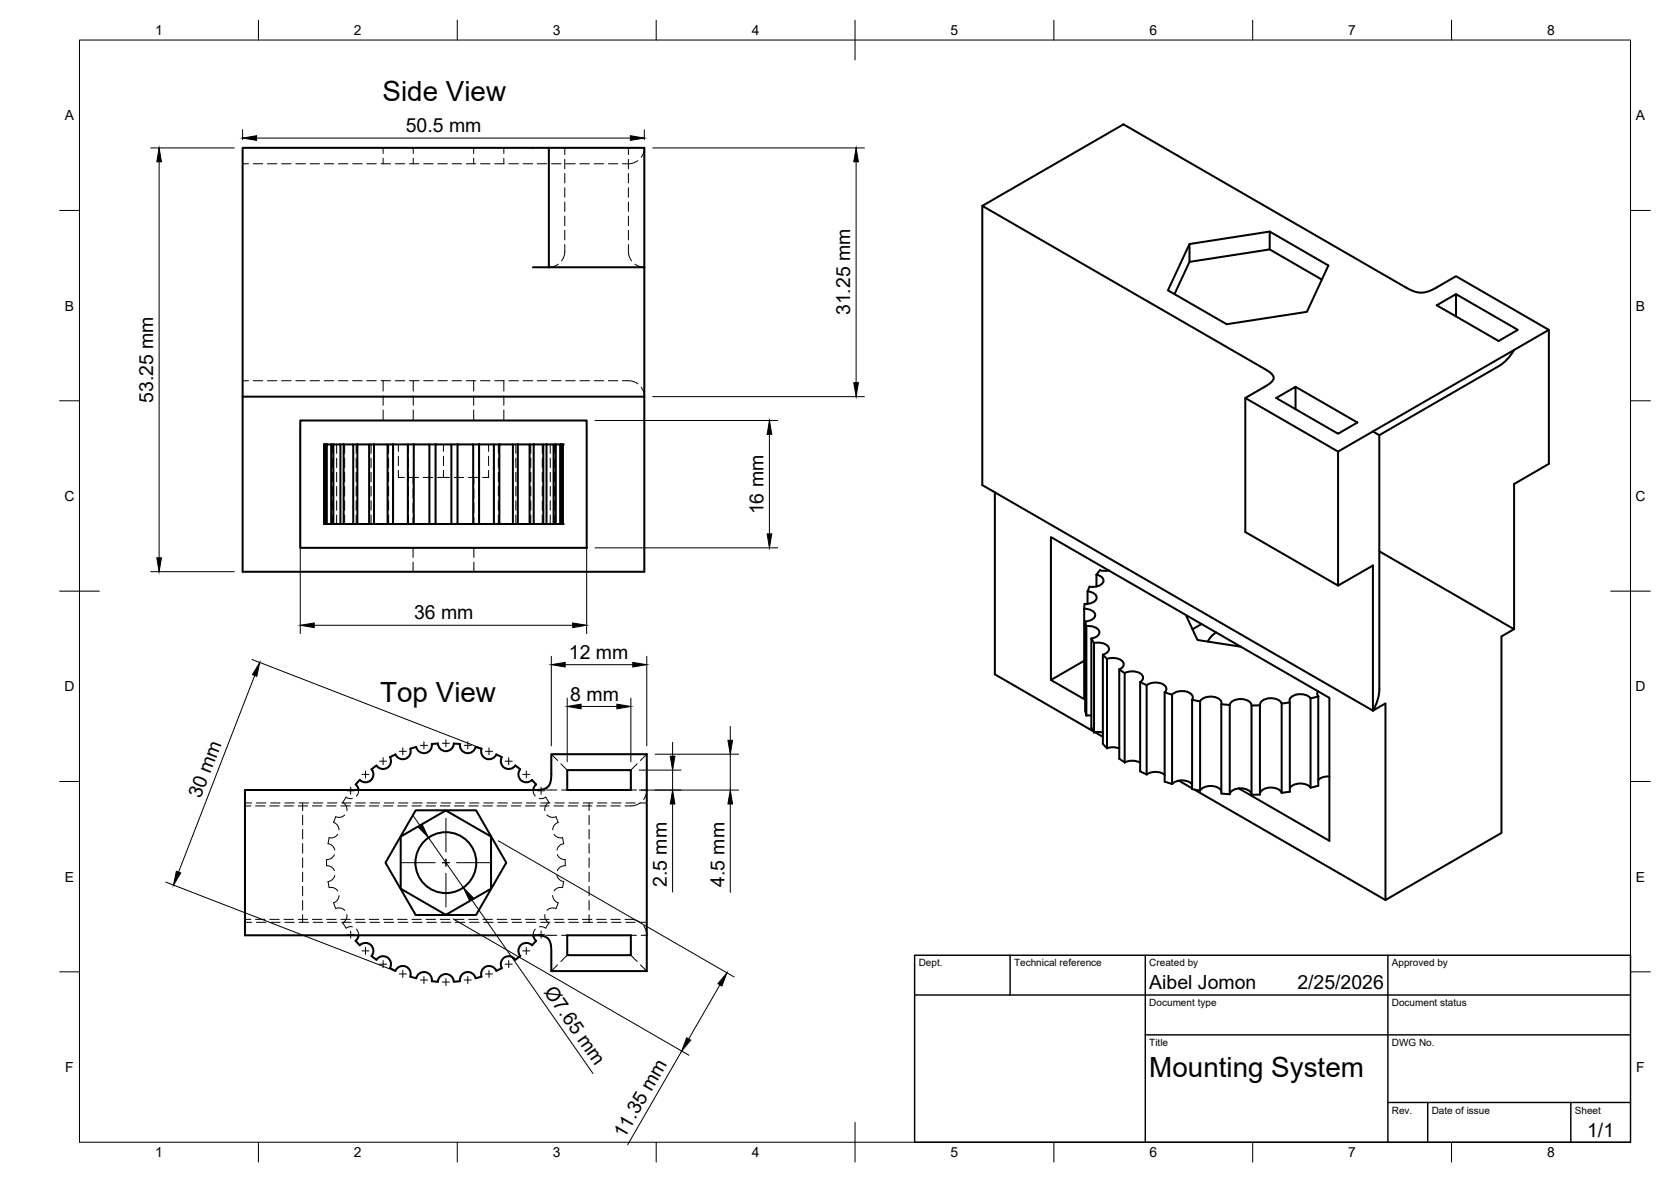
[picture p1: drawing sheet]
<svg xmlns="http://www.w3.org/2000/svg" width="420mm" height="297mm" viewBox="0 0 420 297" stroke-linecap="round" stroke-linejoin="round" font-family="sans-serif">
<!-- layer: Visible -->
<g fill="none" stroke="#000" stroke-width=".51">
<path d="M138 37.2h24v62.5M247 51.7l71 41 1.9 1.4 .4 1-.7 1-6.5 3.9v33.7l23.3 13.5M319.3 58.2l-20.2 3.1v4.5l-3.8 8.1M134 67.2h4M138 67.2v-30h-77v106.5h101v-44h-101M138 67.2h24M299.1 61.3l-5.4 11.7 14.7 8.5 20.2-3.1 5.4-11.7-14.7-8.5v4.5l-20.2 3.1M319.3 62.7l13.1 7.6M366.1 73.9l15.6 9-4.9 2.8-15.5-9 4.8-2.8v5.6M325.8 97.2l15.5 9-4.9 2.8-15.5-9 4.9-2.8v5.6M380.7 87.9a11.2 11.2 0 0 1-3.9 4.1M389.4 82.9l-53 30.6v33.7l8.8-5.1v36.5a11.2 11.2 0 0 0 1.6-5.4v-63.8l30-17.4"/>
<path d="M75.5 105.7h72v32h-72zM81.5 111.7h.4v20h-.4zM81.5 111.7v20M81.9 111.7h.3M82.2 111.7h1.1v20h-1.1zM83.3 111.7h.5M83.8 111.7h1.8v20h-1.8zM85.6 111.7h.8M86.4 111.7h2.4v20h-2.4zM88.8 111.7h1.1M89.9 111.7h2.9v20h-2.9zM92.8 111.7h1.2"/>
<path d="M94 111.7h3.5v20h-3.5zM97.5 111.7h1.3M98.8 111.7h3.8v20h-3.8zM102.6 111.7h1.4M104 111.7h4v20h-4zM108 111.7h1.5M109.5 111.7h4v20h-4zM113.5 111.7h1.5M115 111.7h4v20h-4zM119 111.7h1.5M120.5 111.7h3.7v20h-3.7zM124.2 111.7h1.4"/>
<path d="M125.6 111.7h3.4v20h-3.4zM129 111.7h1.2M130.2 111.7h3v20h-3zM133.2 111.7h1M134.2 111.7h2.4v20h-2.4zM136.6 111.7h.8M137.4 111.7h1.8v20h-1.8zM139.2 111.7h.5M139.7 111.7h1.1v20h-1.1zM140.8 111.7h.3M141.1 111.7h.4v20h-.4zM141.5 111.7v20"/>
<path d="M313.1 100l23.3 13.5M345.2 108.4l1.6 1M81.9 131.7h.3M83.3 131.7h.5M85.6 131.7h.8M88.8 131.7h1.1M92.8 131.7h1.2M97.5 131.7h1.3M102.6 131.7h1.4M108 131.7h1.5M113.5 131.7h1.5M119 131.7h1.5"/>
<path d="M124.2 131.7h1.4M129 131.7h1.2M133.2 131.7h1M136.6 131.7h.8M139.2 131.7h.5M140.8 131.7h.3M250.1 123.7v45.8l24.8 14.3M346.8 138.5l33.9 19.6-3.2 1.8v49.4l-29.1 16.9v-49.4l-3.2 1.8-98.2-56.7v-70.2l35.5-20.5 71.9 41.5 2.4 .8 2-.2 1.9-.8 5.4-3.1 23.3 13.5v33.7l-8.7 5v36.5M272.6 153a2.52 2.52 0 0 1 2.8 1.5 2.23 2.23 0 0 1-2.5 1.7M272.6 153v22.4h.3M272.9 156.2v22.4l.3 1.2M272.9 156.2l.3 1.2"/>
<path d="M273.2 157.4v22.4M273.2 157.3a3.1 3.1 0 0 1 3.2 1.2 1.75 1.75 0 0 1-2 2v22.4M273.5 148.6v3.2M273.5 148.6a1.97 1.97 0 0 1 2.2 1.8 2.82 2.82 0 0 1-3 1.4l-.1 1.2M275.7 144.4v3M278.8 143.4l-1.3 .1-.9-.2-.9 1.1a1.55 1.55 0 0 1 1.6 2 3.4 3.4 0 0 1-3.4 1l-.4 1.2M298.2 154.5l2.9 6.3 10.9 1.7M302.1 156.8l-2.3 1.3M305.8 158.9l-1.3 1.1-.8 1.2M272.6 166.1l-8.4 4.8M272.9 175.8l-8.7-4.9v-35.9l70.1 40.4v35.9l-22.8-13.2M273.2 179.8h1.2"/>
<path d="M274.4 160.5l.7 1.1M275.1 161.6v22.5M275.1 161.6a3.2 3.2 0 0 1 3.7 1.2 1.54 1.54 0 0 1-1.5 1.7v22.5M277.3 164.5l1 1.1M278.3 165.6a3.7 3.7 0 0 1 4.1 .8 1.26 1.26 0 0 1-1 1.8M278.3 165.6v22.5M281.4 168.2l.1 22.5 1.3 .9M281.5 168.2l1.3 1M282.8 169.1v22.5M282.8 169.1a3.8 3.8 0 0 1 4.5 .8 1.18 1.18 0 0 1-.6 1.5M286.7 171.4v22.4l1.6 .8M286.7 171.4l1.6 .8"/>
<path d="M288.3 172.2v22.4M288.3 172.2a3.6 3.6 0 0 1 4.9 .6v.8l-.3 .4M292.8 174l1.9 .6v22.4l-1.8-.6zM294.7 174.6a3.8 3.8 0 0 1 5 .1l.2 .7-.2 .5M299.7 175.9l2.1 .4v22.4l-2.1-.4zM301.8 176.2a3.6 3.6 0 0 1 5.2 0l.1 .8M307.1 177v22.4l2.1 .2M307.1 177l2.1 .1M309.2 177.2v22.4M309.2 177.1a3.2 3.2 0 0 1 4.2-1.2 1.63 1.63 0 0 1 1.3 1.4l2.1-.1v22.5M314.7 177.3v22.4M316.8 177.2a2.06 2.06 0 0 1 2.4-1.7 2.91 2.91 0 0 1 3.1 1.3v22.4a3.4 3.4 0 0 0-4.6-.9l-.7 .7-.2 .3"/>
<path d="M322.3 176.8l2-.3v22.5l-2 .2M329.5 175.5v22.5M329.5 175.5l2-.5v22.5l-2 .4M329.5 175.5a3.6 3.6 0 0 0-5.2 .2v.8M331.4 173.7a1.02 1.02 0 0 0 .1 1.3M61.6 198.5h74.1l1.8-.6 .5-.4 .4-.9 .2-1.7v-5.4h24v54.5h-24v-5.7l-.3-1.7-.4-.6-.7-.5-1.7-.4-73.9-.1zM94.6 192.4l-1.2 .9a2 2 0 0 1-.2 2.8 2 2 0 0 1-2.7-.1l-1.1 1.1 .5 .6 .3 .8M108.6 187l1.5-.2a2 2 0 0 0 2 2 2 2 0 0 0 2-2l1.5 .2M108.6 187a2.01 2.01 0 0 1-1.6 2.2 2.01 2.01 0 0 1-2.4-1.5l-1.4 .4a2 2 0 0 1-1.2 2.6 2 2 0 0 1-2.6-1.1l-1.4 .7a1.99 1.99 0 0 1-.6 2.7 1.99 1.99 0 0 1-2.7-.6M115.7 187a2 2 0 0 0 1.6 2.2 2 2 0 0 0 2.3-1.5l1.5 .4a2.01 2.01 0 0 0 1.1 2.6 2.01 2.01 0 0 0 2.6-1.1l1.4 .7a2 2 0 0 0 .7 2.7 2 2 0 0 0 2.7-.6M129.6 192.4l1.2 .9a2 2 0 0 0 .2 2.8 2 2 0 0 0 2.8-.1l1 1.1M134.8 197.1l-.5 .6-.2 .8"/>
<path d="M142.6 193.5h16v5h-16zM274.4 182.9l.7 1.2M275.1 184.1l.9-.2 1.3 .2M275.4 184l1.9 1.2M277.3 187l1 1 1.6-.2 1.5 .3M282.8 191.6l1.7-.4 1.2 .1 1 .4M288.3 194.6a4 4 0 0 1 4.6 .1M294.7 197a3.8 3.8 0 0 1 5 .1M296.4 196.2l3.3 1.9M300.3 198.4l48.1 27.8M301.8 198.7a3.5 3.5 0 0 1 5.3 .1M309.2 199.6a3.2 3.2 0 0 1 4.2-1.3 1.69 1.69 0 0 1 1.3 1.4"/>
<path d="M316.8 199.7h-2.1M329.5 197.9a3.6 3.6 0 0 0-5.2 .1M334.3 195.1l-1.6 .2-1.2 .7M100.8 210.2l11.3-6.5 11.4 6.5v13.1l-11.4 6.6-11.3-6.6zM104.5 203.6h15.2l7.6 13.2-7.6 13.1h-15.2l-7.6-13.1zM90.2 235l-.3 .8-.5 .6 1.1 1.2a2 2 0 0 1 2.7-.1 2 2 0 0 1 .2 2.8l1.3 .9a2 2 0 0 1 2.7-.6 2 2 0 0 1 .6 2.7l1.4 .7a2 2 0 0 1 2.6-1.1 2 2 0 0 1 1.2 2.5l1.5 .4a2 2 0 0 1 2.3-1.5 2 2 0 0 1 1.6 2.3l1.5 .1a2 2 0 0 1 2-1.9 2 2 0 0 1 2 1.9l1.6-.1a1.99 1.99 0 0 1 1.6-2.3 1.99 1.99 0 0 1 2.3 1.5l1.5-.4a1.99 1.99 0 0 1 1.1-2.5 1.99 1.99 0 0 1 2.6 1.1l1.4-.7a1.99 1.99 0 0 1 .7-2.7 1.99 1.99 0 0 1 2.7 .6l1.2-1a2 2 0 0 1 .2-2.7 2 2 0 0 1 2.8 .1l1-1.2M134.1 235l.2 .8 .5 .6M142.6 235h16v5h-16z"/>
<circle cx="112.1" cy="216.8" r="7.7"/>
</g>
<g fill="#000">
<circle cx="81.5" cy="111.7" r=".25"/>
<circle cx="141.5" cy="111.7" r=".25"/>
<circle cx="81.5" cy="131.7" r=".25"/>
<circle cx="141.5" cy="131.7" r=".25"/>
</g>
<!-- layer: Hidden -->
<g fill="none" stroke="#000" stroke-width=".25">
<path d="M96.3 37.2v1.4M96.3 39.8v1.4M103.9 37.2v1.4M103.9 39.8v1.4M119.1 37.2v1.4M119.1 39.8v1.4M126.7 37.2v1.4M126.7 39.8v1.4M142 37.2v1.6M158 37.2v1.6M162 37.2l-.2 1.4-.6 .9M61 41.2h1.5"/>
<path d="M63.7 41.2h2.3M67.2 41.2h2.4M70.8 41.2h2.4M74.4 41.2h2.4M78 41.2h2.3M81.5 41.2h2.4M85.1 41.2h2.4M88.7 41.2h2.4M92.2 41.2h2.4M95.8 41.2h2.4M99.4 41.2h2.4M103 41.2h2.3"/>
<path d="M106.5 41.2h2.4M110.1 41.2h2.4M113.7 41.2h2.4M117.2 41.2h2.4M120.8 41.2h2.4M124.4 41.2h2.4M128 41.2h2.3M131.5 41.2h2.4M135.1 41.2h2.4M138.7 41.2h2.4M142 40v2.4M142 43.6v2.4"/>
<path d="M142 47.2v2.4M142 50.8v2.3M142 54.3v2.4M142 57.9v2.4M142.2 41.2h2.4M145.8 41.2h2.4M149.4 41.2h2.4M153 41.2h2.3M158 40v2.4M158 43.6v2.4M158 47.2v2.4M158 50.8v2.3"/>
<path d="M158 54.3v2.4M158 57.9v2.4M160.4 40.4l-1.4 .6-2.5 .2M140.4 66.4l-1 .5-1.4 .3M142 61.5l-.1 2.6-.7 1.4M158 61.5l.1 2.6 .7 1.4M159.6 66.4l1 .5 1.4 .3M61 95.7h1.5M63.7 95.7h2.3M67.2 95.7h2.4M70.8 95.7h2.4M74.4 95.7h2.4"/>
<path d="M78 95.7h2.3M81.5 95.7h2.4M85.1 95.7h2.4M88.7 95.7h2.4M92.2 95.7h2.4M95.8 95.7h2.4M96.3 95.7v2.6M96.3 99.5v2.4M99.4 95.7h2.4M103 95.7h2.3M103.9 95.7v2.6M103.9 99.5v2.4"/>
<path d="M106.5 95.7h2.4M110.1 95.7h2.4M113.7 95.7h2.4M117.2 95.7h2.4M119.1 95.7v2.6M119.1 99.5v2.4M120.8 95.7h2.4M124.4 95.7h2.4M126.7 95.7v2.6M126.7 99.5v2.4M128 95.7h2.3M131.5 95.7h2.4"/>
<path d="M135.1 95.7h2.4M138.7 95.7h2.4M142.2 95.7h2.4M145.8 95.7h2.4M149.4 95.7h2.4M153 95.7h2.3M156.5 95.7l2.5 .1 1.4 .7M161.2 97.3l.6 1 .2 1.4M83.6 111.7v2.2M83.6 115.1v2.4M83.6 118.7v2.4M84.6 111.7v2.2"/>
<path d="M84.6 115.1v2.4M84.6 118.7v2.4M86.7 111.7v2.2M86.7 115.1v2.4M86.7 118.7v2.4M89.6 111.7v2.2M89.6 115.1v2.4M89.6 118.7v2.4M93.3 111.7v2.2M93.3 115.1v2.4M93.3 118.7v2.4M96.3 103v2.7"/>
<path d="M97.7 111.7v2.2M97.7 115.1v2.4M97.7 118.7v2.4M100.2 111.7v1.7M100.2 114.6v2.4M100.2 118.2v1.8h1.5M102.7 111.7v2.2M102.7 115.1v2.4M102.7 118.7v2.4M102.8 120h2.4M103.9 120v1.7M103.9 103v2.7"/>
<path d="M106.4 120h2.4M108 111.7v2.2M108 115.1v2.4M108 118.7v2.4M111.5 118.2v1.8h-1.5M111.5 111.7v1.7M111.5 114.6v2.4M111.5 120h1.5M114.2 120h2.4M115 111.7v2.2M115 115.1v2.4M115 118.7v2.4"/>
<path d="M117.8 120h2.4M119.1 103v2.7M119.1 120v1.7M120.4 111.7v2.2M120.4 115.1v2.4M120.4 118.7v2.4M122.9 118.2v1.8h-1.6M122.9 111.7v1.7M122.9 114.6v2.4M125.3 111.7v2.2M125.3 115.1v2.4M125.3 118.7v2.4"/>
<path d="M126.7 103v2.7M129.7 111.7v2.2M129.7 115.1v2.4M129.7 118.7v2.4M133.5 111.7v2.2M133.5 115.1v2.4M133.5 118.7v2.4M136.4 111.7v2.2M136.4 115.1v2.4M136.4 118.7v2.4M138.4 111.7v2.2M138.4 115.1v2.4"/>
<path d="M138.4 118.7v2.4M139.4 111.7v2.2M139.4 115.1v2.4M139.4 118.7v2.4M83.6 122.3v2.4M83.6 125.8v2.4M83.6 129.4v2.3M84.6 122.3v2.4M84.6 125.8v2.4M84.6 129.4v2.3M86.7 122.3v2.4M86.7 125.8v2.4"/>
<path d="M86.7 129.4v2.3M89.6 122.3v2.4M89.6 125.8v2.4M89.6 129.4v2.3M93.3 122.3v2.4M93.3 125.8v2.4M93.3 129.4v2.3M97.7 122.3v2.4M97.7 125.8v2.4M97.7 129.4v2.3M102.7 122.3v2.4M102.7 125.8v2.4"/>
<path d="M102.7 129.4v2.3M103.9 122.9v2.3M103.9 126.4v2.4M103.9 130v1.7M103.9 137.7v2.4M108 122.3v2.4M108 125.8v2.4M108 129.4v2.3M115 122.3v2.4M115 125.8v2.4M115 129.4v2.3M119.1 122.9v2.3"/>
<path d="M119.1 126.4v2.4M119.1 130v1.7M119.1 137.7v2.4M120.4 122.3v2.4M120.4 125.8v2.4M120.4 129.4v2.3M125.3 122.3v2.4M125.3 125.8v2.4M125.3 129.4v2.3M129.7 122.3v2.4M129.7 125.8v2.4M129.7 129.4v2.3"/>
<path d="M133.5 122.3v2.4M133.5 125.8v2.4M133.5 129.4v2.3M136.4 122.3v2.4M136.4 125.8v2.4M136.4 129.4v2.3M138.4 122.3v2.4M138.4 125.8v2.4M138.4 129.4v2.3M139.4 122.3v2.4M139.4 125.8v2.4M139.4 129.4v2.3"/>
<path d="M103.9 141.3v2.4M119.1 141.3v2.4M90.1 198.5v.8l-.5 .8M134.1 198.5v.8l.5 .8M134.6 198.5h1.4M137.2 198.5h2.8M138.6 189.5l1.6 1.6M141 191.9l1.6 1.6M141.2 198.5h1.4M158.6 198.5h1.4M160.2 191.9l-1.6 1.6M161.2 198.5h1.4l-.2 1.4-.6 1"/>
<path d="M162.6 189.5l-1.6 1.6M61.6 202.5h1.5M61.6 201.8h1.7M64.3 202.5h2.3M64.5 201.8h2.3M67.8 202.5h2.4M68.1 201.8h2.3M71.4 202.5h2.4M71.6 201.8h2.4M75 202.5h2.4M75.2 201.8h2.4M76.1 201.8v1.9"/>
<path d="M76.1 204.9v2.3M76.1 208.5v2.3M76.1 212v2.4M76.1 215.6v2.4M76.1 219.2v2.4M78.5 202.5h2.4M78.8 201.8h2.4M82.1 202.5h2.4M82.3 201.8h2.4M84.1 214.8l-.9 1-1.1 .2v1.6l1.1 .2 .9 1M84.2 220l-.7 1.1-1 .4 .3 1.6h1.1l1 .8M84.9 209.7l-1 .8h-1.1l-.3 1.5 1 .5 .7 1.1"/>
<path d="M85.7 202.5h2.4M85.9 201.8h2.4M86.7 204.8l-1.2 .6-1.1-.2-.5 1.5 .9 .6 .4 1.2M88.6 200.6h-.9l-.7-.3-.8 1.3 .8 .8 .2 1.3M89.3 202.5h2.4M89.5 201.8h2.4M92.8 202.5h2.4M93 201.8h2.4M96.4 202.5h2.4M96.6 201.8h2.4M100 202.5h2.4M100.2 201.8h2.4"/>
<path d="M103.6 202.5h2.3M103.8 201.8h2.4M107.1 202.5h2.4M107.3 201.8h2.4M110.7 202.5h2.4M110.9 201.8h2.4M114.3 202.5h2.3M114.5 201.8h2.4M117.9 202.5h2.3M118.1 201.8h2.3M121.4 202.5h2.4M121.6 201.8h2.4"/>
<path d="M125 202.5h2.4M125.2 201.8h2.4M128.6 202.5h2.4M128.8 201.8h2.4M132.1 202.5h2.4M132.4 201.8h2.3M135.6 200.6h.9l.7-.3 .8 1.3-.8 .8-.2 1.3M135.7 202.5h2.4M135.9 201.8h2.4M137.5 204.8l1.2 .6 1.1-.2 .6 1.5-1 .6-.4 1.2M139.3 202.5h2.4M139.3 209.7l1 .8h1.2l.2 1.5-1 .5-.7 1.1"/>
<path d="M139.5 201.8h2.4M140 219.9l.7 1.2 1 .4-.2 1.6h-1.2l-1 .8M140.1 214.8l.9 1 1.1 .2v1.6l-1.1 .2-.9 1M142.9 202.5h2.3M143.1 201.8h2.4M146.4 202.5h2.4M146.6 201.8h2.4M148.1 201.8v1.9M148.1 204.9v2.3M148.1 208.5v2.3M148.1 212v2.4M148.1 215.6v2.4"/>
<path d="M148.1 219.2v2.4M150 202.5h2.4M150.2 201.8h2.4M153.6 202.5h2.4M153.8 201.8h2.4M157.4 201.8h2.3M160.9 201.8h1.7M161 201.7l-1.4 .7-2.5 .1M61.6 231.8h1.7M61.6 231h1.5M64.3 231h2.3M64.5 231.8h2.3"/>
<path d="M67.8 231h2.4M68.1 231.8h2.3M71.4 231h2.4M71.6 231.8h2.4M75 231h2.4M75.2 231.8h2.4M76.1 222.7v2.4M76.1 226.3v2.4M76.1 229.9v1.9M78.5 231h2.4M78.8 231.8h2.4M82.1 231h2.4"/>
<path d="M82.3 231.8h2.4M85.2 225.1l-.4 1.2-.9 .6 .5 1.4 1.1-.1 1.2 .6M85.7 231h2.4M85.9 231.8h2.4M87.2 229.8l-.2 1.3-.8 .8 .8 1.3 .7-.3h.9M89.3 231h2.4M89.5 231.8h2.4M89.6 233.5l.5 .8v.7M92.8 231h2.4M93 231.8h2.4M96.4 231h2.4M96.6 231.8h2.4"/>
<path d="M100 231h2.4M100.2 231.8h2.4M103.6 231h2.3M103.8 231.8h2.4M107.1 231h2.4M107.3 231.8h2.4M110.7 231h2.4M110.9 231.8h2.4M114.3 231h2.3M114.5 231.8h2.4M117.9 231h2.3M118.1 231.8h2.3"/>
<path d="M121.4 231h2.4M121.6 231.8h2.4M125 231h2.4M125.2 231.8h2.4M128.6 231h2.4M128.8 231.8h2.4M132.1 231h2.4M132.4 231.8h2.3M134.6 233.5l-.5 .8v.7M134.6 235h1.4M135.7 231h2.4M135.9 231.8h2.4"/>
<path d="M137 229.8l.2 1.3 .8 .8-.8 1.3-.7-.3h-.9M137.2 235h2.8M139 225l.4 1.3 1 .6-.6 1.4-1.1-.1-1.2 .6M139.3 231h2.4M139.5 231.8h2.4M141.2 235h1.4M142.9 231h2.3M143.1 231.8h2.4M146.4 231h2.4M146.6 231.8h2.4M148.1 222.7v2.4M148.1 226.3v2.4"/>
<path d="M148.1 229.9v1.9M150 231h2.4M150.2 231.8h2.4M153.6 231h2.4M153.8 231.8h2.4M157.1 231l2.5 .1 1.4 .7M157.4 231.8h2.3M158.6 235h1.4M160.9 231.8h1.7M161.8 232.7l.6 .9 .2 1.4h-1.4M140.2 242.5l-1.6 1.5M142.6 240l-1.6 1.6"/>
<path d="M158.6 240l1.6 1.6M161 242.5l1.6 1.5"/>
</g>
<!-- layer: BORDER -->
<g fill="none" stroke="#000" stroke-width=".25">
<path d="M20 10.1h390v276.9h-390zM65 5.1v5M115 5.1v5M165 5.1v5M215 5.1v10M265 5.1v5M315 5.1v5M365 5.1v5M15 52.9h5M410 52.9h5M15 100.7h5M410 100.7h5"/>
<path d="M15 148.6h10M405 148.6h10M15 196.4h5M410 196.4h5M15 244.2h5M410 244.2h5M65 287v5M115 287v5M165 287v5M215 282.1v9.9M265 287v5M315 287v5"/>
<path d="M365 287v5"/>
</g>
<!-- layer: TITLEBLOCK -->
<path d="M230 240.1h180v46.9h-180zM230 250h180M254 240.1v9.9M288 240.1v46.9M349 240.1v46.9M288 260.1h122M349 277.1h61M359 277.1v9.9M395 277.1v9.9" fill="none" stroke="#000" stroke-width=".36"/>
<!-- layer: Smart Centers -->
<g fill="none" stroke="#000" stroke-width=".25">
<path d="M87.3 198.7h1.8M88.2 197.8v1.8M91 194.6h1.8M91.9 193.7v1.8M95.4 191.3h1.8M96.3 190.4v1.8M100.4 188.8h1.8M101.3 187.9v1.8M105.7 187.3h1.8M106.6 186.4v1.8M111.2 186.8h1.8M112.1 185.9v1.8"/>
<path d="M116.7 187.3h1.8M117.6 186.4v1.8M122.1 188.8h1.7M123 187.9v1.8M127 191.3h1.8M127.9 190.4v1.8M131.4 194.6h1.8M132.3 193.7v1.8M135.2 198.7h1.7M136.1 197.8v1.8M101 216.8h8.4M111.2 216.8h1.8"/>
<path d="M112.1 205.6v8.5M112.1 215.9v1.8M112.1 219.5v8.4M114.8 216.8h8.5M87.3 234.9h1.8M88.2 234v1.8M91 239h1.8M91.9 238.1v1.7M131.4 239h1.8M132.3 238.1v1.7M135.2 234.9h1.7M136.1 234v1.8"/>
<path d="M95.4 242.3h1.8M96.3 241.4v1.8M100.4 244.8h1.8M101.3 243.9v1.7M105.7 246.3h1.8M106.6 245.4v1.8M111.2 246.8h1.8M112.1 245.9v1.8M116.7 246.3h1.8M117.6 245.4v1.8M122.1 244.8h1.7M123 243.9v1.7"/>
<path d="M127 242.3h1.8M127.9 241.4v1.8"/>
</g>
<!-- layer: FD_Dimensions -->
<g fill="none" stroke="#000" stroke-width=".25">
<path d="M37.9 37.2h21M61 32.6v2.5M64.5 34.7h94M162 32.6v2.5M164.1 37.2h53.3M40 40.7v99.5M215.3 40.7v55.5M164.1 99.7h53.3M75.5 107.8v51.4M147.5 107.8v51.4M149.6 105.7h46M193.5 109.2v25"/>
<path d="M149.6 137.7h46M37.9 143.7h21M79 157.1h65M63.4 165.7l57.6 22.4M64.1 169.7l-19.2 49.5M138.6 164.9v22.5M142.1 167h17M142.6 175.4v16M146.1 177.5h9M158.6 175.4v16M162.6 164.9v22.5M160.7 198.6h25"/>
<path d="M160.7 193.5h10.5M164.7 189.5h21M169.1 186.5v3.5M169.1 193.5v5.1M183.6 182.5v3.5M183.6 189.5v9.1M103.7 204.8l2 2.9M107.7 210.5l8.8 12.6M125.3 211.3l59.3 34.2M169.1 202v22.2M183.6 202v22.3M41.7 221.7l57.6 22.3"/>
<path d="M113.9 230.9l59.3 34.3M118.5 225.9l30.6 43.9M181 247.5l-7.8 13.6M171.4 264.1l-13.6 23.6"/>
</g>
<g fill="#000" stroke="#000" stroke-width=".25">
<path d="M61 34.7l3.5-.6v1.2zM158.5 34.1l3.5 .6-3.5 .6zM40 37.2l.6 3.5h-1.2zM215.3 37.2l.5 3.5h-1.1zM214.7 96.2h1.1l-.5 3.5zM193.5 105.7l.6 3.5h-1.2zM192.9 134.2h1.2l-.6 3.5zM39.4 140.2h1.2l-.6 3.5zM75.5 157.1l3.5-.5v1.1zM144 156.6l3.5 .5-3.5 .6zM65.3 166.5l-.7 3.5-1.1-.5zM138.6 167l3.5-.5v1.1z"/>
<path d="M142.6 177.5l3.5-.5v1.1zM155.1 177l3.5 .5-3.5 .6zM159.1 166.5l3.5 .5-3.5 .6zM168.5 190h1.2l-.6 3.5zM183 186h1.2l-.6 3.5zM44.3 219l1.1 .4-1.8 3zM105.3 208l.9-.7 1.5 3.2zM169.1 198.6l.6 3.4h-1.2zM183.6 198.6l.6 3.4h-1.2zM116.5 223.1l2.5 2.5-1 .7zM182.8 244.5l-1.3 3.3-1-.6zM172.7 260.8l1 .6-2.3 2.7z"/>
</g>
<g font-size="7">
<text x="96.2" y="25.4">Side View</text>
<text x="95.6" y="176.5">Top View</text>
<text x="289" y="270.6">Mounting System</text>
</g>
<g font-size="4.9">
<text x="102" y="33.2">50.5 mm</text>
<text x="213.8" y="79.2" transform="rotate(-90 213.8 79.2)">31.25 mm</text>
<text x="38.5" y="101.2" transform="rotate(-90 38.5 101.2)">53.25 mm</text>
<text x="192" y="129.3" transform="rotate(-90 192 129.3)">16 mm</text>
<text x="104.1" y="155.7">36 mm</text>
<text x="143" y="165.6">12 mm</text>
<text x="143.4" y="176.1">8 mm</text>
<text x="50.4" y="200.8" transform="rotate(-69 50.4 200.8)">30 mm</text>
<text x="167.7" y="222.9" transform="rotate(-90 167.7 222.9)">2.5 mm</text>
<text x="182.2" y="222.9" transform="rotate(-90 182.2 222.9)">4.5 mm</text>
<text x="136.7" y="249.3" transform="rotate(55 136.7 249.3)">Ø7.65 mm</text>
<text x="289" y="248.5">Aibel Jomon</text>
<text x="326.2" y="248.5">2/25/2026</text>
<text x="157" y="286.2" transform="rotate(-60 157 286.2)">11.35 mm</text>
<text x="399.1" y="285.7">1/1</text>
</g>
<g font-size="3.5">
<text x="39" y="8.8">1</text>
<text x="89" y="8.8">2</text>
<text x="139" y="8.8">3</text>
<text x="189" y="8.8">4</text>
<text x="239" y="8.8">5</text>
<text x="289" y="8.8">6</text>
<text x="339" y="8.8">7</text>
<text x="389" y="8.8">8</text>
<text x="16.3" y="30.2">A</text>
<text x="411.3" y="30.2">A</text>
<text x="16.3" y="78">B</text>
<text x="411.3" y="78">B</text>
<text x="16.2" y="125.9">C</text>
<text x="411.2" y="125.9">C</text>
<text x="16.2" y="173.7">D</text>
<text x="411.2" y="173.7">D</text>
<text x="16.3" y="221.6">E</text>
<text x="411.3" y="221.6">E</text>
<text x="16.4" y="269.4">F</text>
<text x="411.4" y="269.4">F</text>
<text x="39" y="290.8">1</text>
<text x="89" y="290.8">2</text>
<text x="139" y="290.8">3</text>
<text x="189" y="290.8">4</text>
<text x="239" y="290.8">5</text>
<text x="289" y="290.8">6</text>
<text x="339" y="290.8">7</text>
<text x="389" y="290.8">8</text>
</g>
<g font-size="2.5">
<text x="231" y="242.9">Dept.</text>
<text x="255" y="242.9">Technical reference</text>
<text x="289" y="242.9">Created by</text>
<text x="350" y="242.9">Approved by</text>
<text x="289" y="252.8">Document type</text>
<text x="350" y="252.8">Document status</text>
<text x="289" y="262.9">Title</text>
<text x="350" y="262.9">DWG No.</text>
<text x="350" y="279.9">Rev.</text>
<text x="360" y="279.9">Date of issue</text>
<text x="396" y="279.9">Sheet</text>
</g>
</svg>
